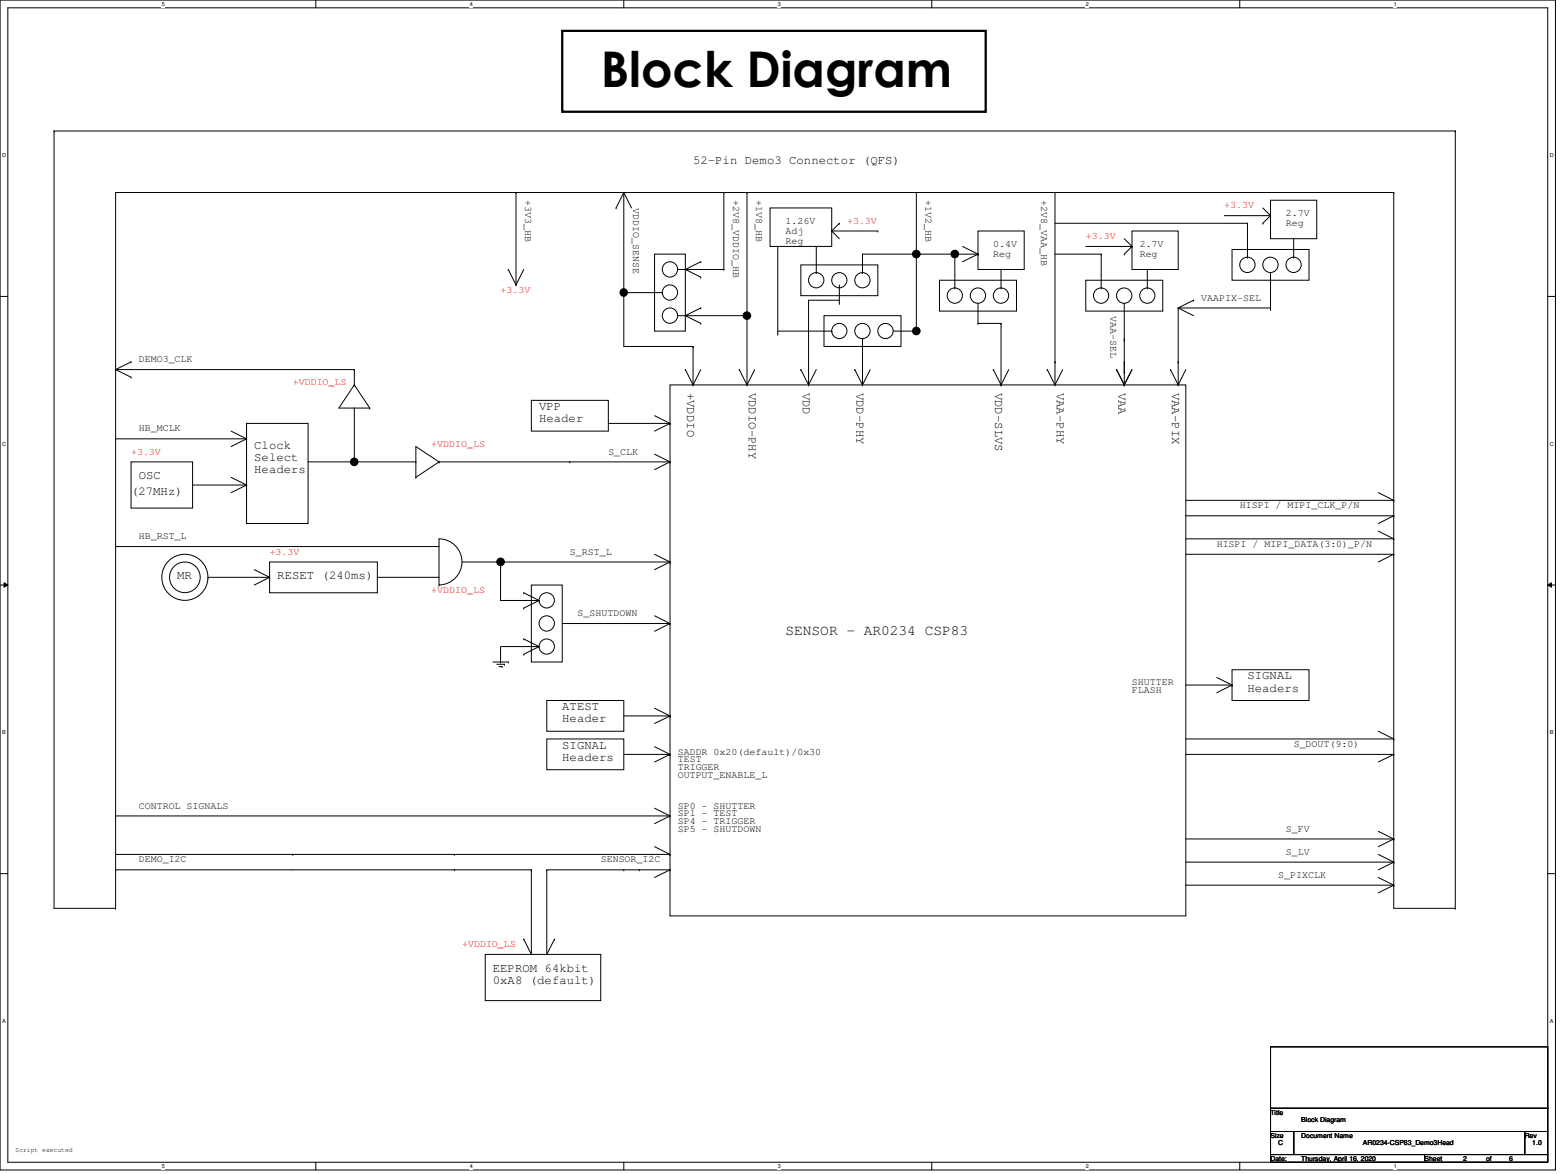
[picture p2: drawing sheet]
<svg xmlns="http://www.w3.org/2000/svg" width="610mm" height="457mm" viewBox="0 0 610 457" stroke-linecap="round" stroke-linejoin="round" font-family="sans-serif">
<path d="M0 0h605.5v455.6h-605.5zM3 3h599.5v449.6h-599.5z" fill="none" stroke="#000" stroke-width=".39"/>
<g fill="#fff">
<path d="M63 .4h1.2v2.4h-1.2z"/>
<path d="M63 453h1.2v2.4h-1.2z"/>
</g>
<path d="M122.9 0v3M122.9 452.6v3" fill="none" stroke="#000" stroke-width=".39"/>
<g fill="#fff">
<path d="M182.9 .4h1.2v2.4h-1.2z"/>
<path d="M182.9 453h1.2v2.4h-1.2z"/>
</g>
<path d="M242.8 0v3M242.8 452.6v3" fill="none" stroke="#000" stroke-width=".39"/>
<g fill="#fff">
<path d="M302.8 .4h1.2v2.4h-1.2z"/>
<path d="M302.8 453h1.2v2.4h-1.2z"/>
</g>
<path d="M362.7 0v3M362.7 452.6v3" fill="none" stroke="#000" stroke-width=".39"/>
<g fill="#fff">
<path d="M422.7 .4h1.1v2.4h-1.1z"/>
<path d="M422.7 453h1.1v2.4h-1.1z"/>
</g>
<path d="M482.6 0v3M482.6 452.6v3" fill="none" stroke="#000" stroke-width=".39"/>
<g fill="#fff">
<path d="M542.5 .4h1.2v2.4h-1.2z"/>
<path d="M542.5 453h1.2v2.4h-1.2z"/>
<path d="M.8 59.2h1.5v2.4h-1.5z"/>
<path d="M603.2 59.2h1.6v2.4h-1.6z"/>
<path d="M.8 171.6h1.5v2.4h-1.5z"/>
<path d="M603.2 171.6h1.6v2.4h-1.6z"/>
</g>
<path d="M0 115.4h3M602.5 115.4h3" fill="none" stroke="#000" stroke-width=".39"/>
<g fill="#fff">
<path d="M.8 284h1.4v2.4h-1.4z"/>
<path d="M603.2 284h1.4v2.4h-1.4z"/>
</g>
<path d="M0 227.8h3M1.6 226.9l1.4 .9-1.4 .9zM602.5 227.8l1.5-.9v1.8zM602.5 227.8h3" fill="none" stroke="#000" stroke-width=".39"/>
<path d="M1.6 226.9l1.4 .9-1.4 .9zM602.5 227.8l1.5-.9v1.8z" fill="#000"/>
<g fill="#fff">
<path d="M.8 396.4h1.4v2.4h-1.4z"/>
<path d="M603.2 396.4h1.4v2.4h-1.4z"/>
</g>
<g fill="none" stroke="#000" stroke-width=".39">
<path d="M21 51h.1M21 51v302.7h24M21 51h545.5M566.5 51h.1M566.5 51v302.7M45 75h.1M45 75v278.7M45 75h497.5M200.9 75h.1M200.9 75v36M242.8 75h.1M242.8 75v59.9h27"/>
<path d="M242.8 75l3 6M242.8 75l-3 6M281.8 75h.1M281.8 75v29.9M290.8 75h.1M290.8 75v74.9M356.7 75v53.9M410.7 75v74.9M494.6 78h18v15h-18zM542.5 75h.1M542.5 75v278.7h24M239.8 81h.1"/>
<path d="M254.8 99h12v29.9h-12zM299.8 81h24v15h-24zM302.8 96v34.1M317.8 96v10.2M323.8 90h.1M323.8 90l2.9 3M323.8 90h17.9M326.7 87h.1M326.7 87l-2.9 3M341.7 90h.1M356.7 99h.1M371.7 99v13.1"/>
<path d="M374.7 96l6 3M380.7 90h18v14.9h-18zM380.7 99h.1M380.7 99l-6 2.9M380.7 99h-45v7.2M410.7 99h18M410.7 87h74.9M422.7 96h17.9M428.7 99h.1M428.7 99v13.1M437.6 99h.1M437.6 93l3 3"/>
<path d="M440.6 90h18v14.9h-18zM440.6 96h.1M440.6 96l-3 3M476.6 84h18M479.6 97.2h30v11.9h-30zM485.6 87h.1M485.6 87v13.2M491.6 87h.1M491.6 81l3 3M494.6 84h.1M494.6 84l-3 3M503.6 93v7.2"/>
<path d="M197.9 104.9h.1M197.9 104.9l3 6.1M200.9 111h.1M203.9 104.9l-3 6.1M242.8 114h.1M242.8 114h15M257.8 114h.1M263.8 104.9h18M272.8 119.9h.1M272.8 101.9h.1M272.8 107.9h.1M272.8 119.9l-6 3 6 3"/>
<path d="M272.8 101.9l-6 3 6 3M281.8 104.9h.1M311.7 103.2h30v11.9h-30zM317.8 106.2h.1M326.7 116.9h.1M326.7 118.2h.1M326.7 116.9h-12v32.4M326.7 111v7.2M335.7 106.2h.1M365.7 109.1h30v12.1h-30zM371.7 112.1h.1M380.7 118.2v7.7"/>
<path d="M389.7 112.1h.1M389.7 104.9v7.2M422.7 109.1h29.9v12.1h-29.9zM428.7 112.1h.1M437.6 118.2v31.7M446.6 112.1h.1M446.6 104.9v7.2M458.6 119.9h.1M458.6 119.9l6 3M458.6 119.9h36M458.6 119.9v30M464.6 116.9h.1"/>
<path d="M464.6 116.9l-6 3M485.6 100.2h.1M494.6 119.9h.1M494.6 106.2v14.3M503.6 100.2h.1M263.8 122.9h27M269.8 134.9h.1M269.8 134.9v15M272.8 125.9h.1M290.8 122.9h.1M302.8 130.1h.1M302.8 128.9h21"/>
<path d="M320.8 122.9h29.9v12h-29.9zM323.8 128.9h.1M335.7 131.9v17.4M347.7 128.9h9M356.7 128.9h.1M380.7 125.9h.1M380.7 125.9h9M389.7 125.9h.1M389.7 125.9v24M437.6 132.5h.1M494.6 120.5h.1M45 143.9h.1"/>
<path d="M45 143.9h92.9M45 143.9l6 3M51 140.9h.1M51 146.9h.1M51 140.9l-6 3M137.9 149.9h.1M137.9 158.9h.1M137.9 143.9h.1M137.9 149.9l-6 9h12M137.9 149.9l6 9M137.9 143.9v6M137.9 158.9v21"/>
<path d="M143.9 158.9h.1M206.8 155.9h30v12h-30zM260.8 149.9h200.8v206.8h-200.8zM266.8 143.9h.1M266.8 143.9l3 6M269.8 149.9h.1M272.8 143.9l-3 6M287.8 143.9h.1M287.8 143.9l3 6M290.8 149.9h.1M293.8 143.9l-3 6M311.7 143.9h.1"/>
<path d="M311.7 143.9l3 6M314.7 149.3h.1M314.7 149.9h.1M317.8 143.9l-3.1 6M332.7 143.9h.1M332.7 143.9l3 6M335.7 149.3h.1M335.7 149.9h.1M338.8 143.9l-3.1 6M386.7 143.9h.1M386.7 143.9l3 6M389.7 149.9h.1"/>
<path d="M392.7 143.9l-3 6M407.7 143.9h.1M407.7 143.9l3 6M410.7 140.9h.1M410.7 149.9h.1M413.7 143.9l-3 6M434.6 143.9h.1M434.6 143.9l3 6M437.6 149.9h.1M437.6 140.9h.1M437.6 145.1h.1M440.6 143.9l-3 6"/>
<path d="M455.6 143.9h.1M455.6 143.9l3 6M458.6 140.9h.1M458.6 149.9h.1M461.6 143.9l-3 6M45 170.9h.1M45 170.9h51M51 179.9h24v18h-24zM90 167.9l6 3M96 164.9h23.9v39h-23.9zM96 170.9h.1M96 170.9l-6 3"/>
<path d="M119.9 179.9h42M161.9 179.9h.1M170.9 179.9h.1M170.9 179.9l-9-6v12M170.9 179.9l-9 6M170.9 179.9h89.9M221.8 179.9h.1M236.8 164.9h24M254.8 176.9l6 3M254.8 161.9l6 3M260.8 179.9h.1M260.8 164.9h.1"/>
<path d="M260.8 179.9l-6 3M260.8 164.9l-6 3M75 188.9h21M90 185.9l6 3M96 188.9h.1M96 188.9l-6 3M161.9 185.9h.1M461.6 194.9h80.9M536.5 191.9l6 3M542.5 194.9h.1M45 212.9h.1M45 212.9h125.9"/>
<path d="M104.9 218.9h42v11.9h-42zM170.9 209.8a9 9 0 0 1 8.9 9 9 9 0 0 1-8.9 9zM179.9 218.9h80.9M194.9 218.9h.1M194.9 218.9v14.9h14.9M254.8 215.9l6 3M260.8 218.9h.1M260.8 218.9l-6 2.9M461.6 200.9h80.9M461.6 209.8h80.9M461.6 215.9h80.9M536.5 206.8l6 3"/>
<path d="M542.5 200.9h.1M542.5 209.8h.1M542.5 215.9h.1M542.5 200.9l-6 3M542.5 215.9l-6 3M81 224.8h.1M81 224.8h23.9M99 221.8l5.9 3M104.9 224.8h.1M104.9 224.8l-5.9 3M146.9 224.8h.1M146.9 224.8h24"/>
<path d="M170.9 227.8h.1M203.9 230.8h.1M203.9 236.8h.1M203.9 230.8l5.9 3M206.8 227.8h12.1v30h-12.1zM209.8 233.8h.1M209.8 233.8l-5.9 3M254.8 239.8l6 3M191.9 257.8h6M193.4 258.7h3M194.3 259.6h1.2M194.9 257.8h.1"/>
<path d="M194.9 252.1v5.7M194.9 251.8h14.9M195.5 259.6h.1M196.4 258.7h.1M197.9 257.8h.1M203.9 248.8h.1M203.9 254.8h.1M203.9 248.8l5.9 3M209.8 251.8h.1M209.8 251.8l-5.9 3M218.9 242.8h41.9M260.8 242.8h.1"/>
<path d="M260.8 242.8l-6 3M212.9 272.8h29.9v12h-29.9zM242.8 278.8h18M254.8 275.8l6 3M260.8 278.8h.1M260.8 278.8l-6 3M461.6 266.8h18M473.6 263.8l6 3M479.6 260.8h30v12h-30zM479.6 266.8h.1M479.6 266.8l-6 3M212.9 287.8h29.9v12h-29.9z"/>
<path d="M242.8 293.8h18M254.8 290.8l6 3M260.8 293.8h.1M260.8 293.8l-6 3M461.6 287.8h80.9M461.6 293.8h80.9M536.5 284.8l6 3M542.5 287.8h.1M542.5 293.8h.1M542.5 293.8l-6 3M45 317.8h.1M45 317.8h215.8"/>
<path d="M254.8 314.7l6 3.1M260.8 317.8h.1M260.8 317.8l-6 3M45 338.8h.1M45 332.7h215.8M45 338.8h161.8M114 332.7h.1M176.9 332.7h.1M176.9 338.8h.1M206.8 338.8h.1M206.8 338.8v32.9l-2.9-6M212.9 338.8h.1"/>
<path d="M212.9 338.8v32.9l3-6M212.9 338.8h47.9M242.8 338.8h.1M248.8 338.8h.1M254.8 329.7l6 3M260.8 332.7h.1M260.8 338.8h.1M260.8 338.8l-6 2.9M461.6 326.7h80.9M461.6 335.7h80.9M536.5 323.8l6 2.9M536.5 332.7l6 3"/>
<path d="M542.5 326.7h.1M542.5 335.7h.1M542.5 326.7l-6 3M542.5 335.7l-6 3.1M0 340.2h3M45 353.7h.1M461.6 344.7h80.9M536.5 341.7l6 3M542.5 344.7h.1M542.5 344.7l-6 3M566.5 353.7h.1M602.5 340.2h3"/>
<path d="M188.9 371.7h44.9v18h-44.9zM203.9 365.7h.1M215.9 365.7h.1M494.6 407.7h107.9v23.9h-107.9zM494.6 431.6h107.9v9h-107.9zM494.6 440.6h9v9h-9zM494.6 449.6h59.9v3h-59.9zM503.6 440.6h89.9v9h-89.9zM554.5 449.6h48v3h-48zM593.5 440.6h9v9h-9z"/>
<circle cx="356.7" cy="98.9" r="1.49"/>
<circle cx="371.7" cy="98.9" r="1.49"/>
<circle cx="242.8" cy="113.9" r="1.48"/>
<circle cx="260.8" cy="104.9" r="2.99"/>
<circle cx="260.8" cy="113.9" r="2.98"/>
<circle cx="317.7" cy="109.1" r="2.98"/>
<circle cx="326.7" cy="109.1" r="2.96"/>
<circle cx="335.7" cy="109.1" r="2.98"/>
<circle cx="371.7" cy="115.1" r="2.97"/>
<circle cx="380.7" cy="115.1" r="2.99"/>
<circle cx="389.7" cy="115.1" r="2.99"/>
<circle cx="428.6" cy="115.1" r="2.97"/>
<circle cx="437.6" cy="115.1" r="2.99"/>
<circle cx="446.6" cy="115.1" r="2.97"/>
<circle cx="485.6" cy="103.1" r="2.99"/>
<circle cx="494.6" cy="103.1" r="2.99"/>
<circle cx="503.5" cy="103.1" r="2.97"/>
<circle cx="260.8" cy="122.9" r="2.99"/>
<circle cx="290.8" cy="122.9" r="1.47"/>
<circle cx="326.7" cy="128.9" r="2.96"/>
<circle cx="335.7" cy="128.9" r="2.98"/>
<circle cx="344.7" cy="128.9" r="2.98"/>
<circle cx="356.7" cy="128.9" r="1.49"/>
<circle cx="137.9" cy="179.9" r="1.48"/>
<circle cx="194.9" cy="218.8" r="1.49"/>
<circle cx="72" cy="224.8" r="9"/>
<circle cx="72" cy="224.8" r="6"/>
<circle cx="212.8" cy="233.8" r="2.98"/>
<circle cx="212.8" cy="242.8" r="2.99"/>
<circle cx="212.8" cy="251.8" r="2.98"/>
</g>
<path d="M218.9 12h164.8v31.5h-164.8z" fill="none" stroke="#000" stroke-width=".89"/>
<g fill="#000">
<circle cx="356.7" cy="98.9" r="1.49"/>
<circle cx="371.7" cy="98.9" r="1.49"/>
<circle cx="242.8" cy="113.9" r="1.48"/>
<circle cx="290.8" cy="122.9" r="1.47"/>
<circle cx="356.7" cy="128.9" r="1.49"/>
<circle cx="137.9" cy="179.9" r="1.48"/>
<circle cx="194.9" cy="218.8" r="1.49"/>
</g>
<text font-size="19.2" x="233.8" y="34">Block Diagram</text>
<text font-size="5.7" x="305.8" y="247.4">SENSOR - AR0234 CSP83</text>
<g font-size="4.8">
<text x="269.8" y="63.8">52-Pin Demo3 Connector (QFS)</text>
<text x="267.5" y="152.9" transform="rotate(90 267.5 152.9)">+VDDIO</text>
<text x="291.5" y="152.9" transform="rotate(90 291.5 152.9)">VDDIO-PHY</text>
<text x="312.5" y="152.9" transform="rotate(90 312.5 152.9)">VDD</text>
<text x="333.5" y="152.9" transform="rotate(90 333.5 152.9)">VDD-PHY</text>
<text x="387.4" y="152.9" transform="rotate(90 387.4 152.9)">VDD-SLVS</text>
<text x="411.4" y="152.9" transform="rotate(90 411.4 152.9)">VAA-PHY</text>
<text x="435.4" y="152.9" transform="rotate(90 435.4 152.9)">VAA</text>
<text x="456.4" y="152.9" transform="rotate(90 456.4 152.9)">VAA-PIX</text>
<text x="209.8" y="159.7">VPP</text>
<text x="209.8" y="164.5">Header</text>
<text x="99" y="174.7">Clock</text>
<text x="99" y="179.5">Select</text>
<text x="99" y="184.2">Headers</text>
<text x="54" y="186.6">OSC</text>
<text x="51" y="192.7">(27MHz)</text>
<text x="69" y="225.6">MR</text>
<text x="107.9" y="225.6">RESET (240ms)</text>
<text x="485.6" y="264.6">SIGNAL</text>
<text x="485.6" y="269.4">Headers</text>
<text x="218.9" y="276.6">ATEST</text>
<text x="218.9" y="281.3">Header</text>
<text x="218.9" y="291.5">SIGNAL</text>
<text x="218.9" y="296.3">Headers</text>
<text x="191.9" y="378.5">EEPROM 64kbit</text>
<text x="191.9" y="383.2">0xA8 (default)</text>
</g>
<g font-size="3.9">
<text x="204.5" y="78" transform="rotate(90 204.5 78)">+3V3_HB</text>
<text x="285.4" y="78" transform="rotate(90 285.4 78)">+2V8_VDDIO_HB</text>
<text x="294.4" y="78" transform="rotate(90 294.4 78)">+1V8_HB</text>
<text x="360.3" y="78" transform="rotate(90 360.3 78)">+1V2_HB</text>
<text x="405.3" y="78" transform="rotate(90 405.3 78)">+2V8_VAA_HB</text>
<text x="246.4" y="81" transform="rotate(90 246.4 81)">VDDIO_SENSE</text>
<text x="305.8" y="87.1">1.26V</text>
<text x="500.6" y="84.1">2.7V</text>
<text x="500.6" y="88">Reg</text>
<text x="305.8" y="91">Adj</text>
<text x="305.8" y="94.9">Reg</text>
<text x="386.7" y="96.1">0.4V</text>
<text x="386.7" y="100">Reg</text>
<text x="443.7" y="96.1">2.7V</text>
<text x="443.7" y="100">Reg</text>
<text x="467.6" y="117.1">VAAPIX-SEL</text>
<text x="432.2" y="122.9" transform="rotate(90 432.2 122.9)">VAA-SEL</text>
<text x="54" y="141.1">DEMO3_CLK</text>
<text x="54" y="168">HB_MCLK</text>
<text x="236.8" y="177">S_CLK</text>
<text x="482.6" y="198">HISPI / MIPI_CLK_P/N</text>
<text x="54" y="210">HB_RST_L</text>
<text x="221.8" y="216">S_RST_L</text>
<text x="473.6" y="213">HISPI / MIPI_DATA(3:0)_P/N</text>
<text x="224.8" y="239.9">S_SHUTDOWN</text>
<text x="440.6" y="269.9">FLASH</text>
<text x="440.6" y="267">SHUTTER</text>
<text x="263.8" y="293.9">SADDR 0x20(default)/0x30</text>
<text x="503.6" y="290.9">S_DOUT(9:0)</text>
<text x="263.8" y="299.9">TRIGGER</text>
<text x="263.8" y="296.9">TEST</text>
<text x="263.8" y="302.9">OUTPUT_ENABLE_L</text>
<text x="54" y="314.9">CONTROL SIGNALS</text>
<text x="263.8" y="317.9">SP1 - TEST</text>
<text x="263.8" y="314.9">SP0 - SHUTTER</text>
<text x="263.8" y="323.9">SP5 - SHUTDOWN</text>
<text x="263.8" y="320.9">SP4 - TRIGGER</text>
<text x="500.6" y="323.9">S_FV</text>
<text x="54" y="335.9">DEMO_I2C</text>
<text x="233.8" y="335.9">SENSOR_I2C</text>
<text x="500.6" y="332.9">S_LV</text>
<text x="497.6" y="341.9">S_PIXCLK</text>
</g>
<g font-size="3.9" fill="#f00">
<text x="476.6" y="81.1">+3.3V</text>
<text x="329.7" y="87.1">+3.3V</text>
<text x="422.7" y="93.1">+3.3V</text>
<text x="194.9" y="114.1">+3.3V</text>
<text x="114" y="150">+VDDIO_LS</text>
<text x="51" y="177">+3.3V</text>
<text x="167.9" y="174">+VDDIO_LS</text>
<text x="104.9" y="216">+3.3V</text>
<text x="167.9" y="231">+VDDIO_LS</text>
<text x="179.9" y="368.9">+VDDIO_LS</text>
</g>
<g font-size="2.7">
<text x="494.6" y="434">Title</text>
<text x="506.6" y="437">Block Diagram</text>
<text x="494.6" y="443.1">Size</text>
<text x="506.6" y="443.1">Document Name</text>
<text x="593.5" y="443.1">Rev</text>
<text x="6.1" y="448.8">Script executed</text>
<text x="497.6" y="446.1">C</text>
<text x="530.6" y="446.1">AR0234-CSP83_Demo3Head</text>
<text x="596.5" y="446.1">1.0</text>
<text x="494.6" y="452">Date:</text>
<text x="506.6" y="452">Thursday, April 16, 2020</text>
<text x="554.5" y="452">Sheet</text>
<text x="569.5" y="452">2</text>
<text x="578.5" y="452">of</text>
<text x="587.5" y="452">6</text>
</g>
<g font-size="2.2">
<text x="63" y="2.3">5</text>
<text x="182.9" y="2.3">4</text>
<text x="302.8" y="2.3">3</text>
<text x="422.7" y="2.3">2</text>
<text x="542.5" y="2.3">1</text>
<text x=".8" y="61.2">D</text>
<text x="603.2" y="61.2">D</text>
<text x=".8" y="173.6">C</text>
<text x="603.2" y="173.6">C</text>
<text x=".8" y="286">B</text>
<text x="603.2" y="286">B</text>
<text x=".8" y="398.4">A</text>
<text x="603.2" y="398.4">A</text>
<text x="63" y="454.9">5</text>
<text x="182.9" y="454.9">4</text>
<text x="302.8" y="454.9">3</text>
<text x="422.7" y="454.9">2</text>
<text x="542.5" y="454.9">1</text>
</g>
</svg>
